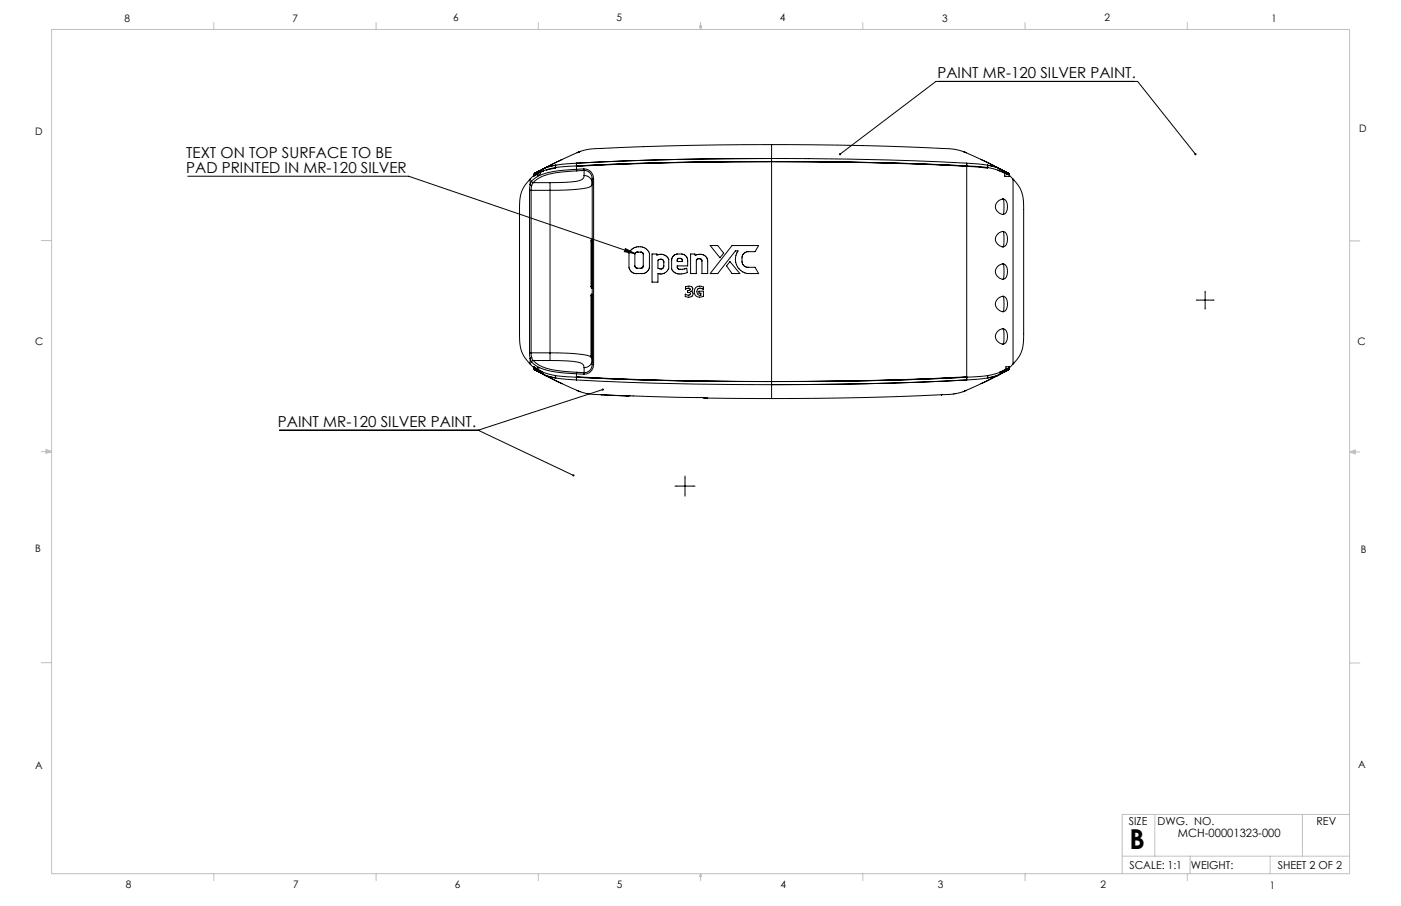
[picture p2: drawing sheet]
<svg xmlns="http://www.w3.org/2000/svg" width="432mm" height="279mm" viewBox="0 0 432 279" stroke-linecap="round" stroke-linejoin="round" font-family="sans-serif">
<g fill="none" stroke="#000" stroke-width=".31">
<path d="M57.9 54.3h68l69.8 23.9M163.2 58.7h.5M163.2 58.7v50.1M163.4 56.9l.5 .3M163.4 56.9l-.2 1.8M163.4 55.2a10.7 10.7 0 0 0-3.3 9.5v38.2a10.9 10.9 0 0 0 3.3 9.4M163.4 55.2v1.7M163.7 58.7h5.8M163.7 58.7v50.1M163.8 55.9l.5 .4M163.8 55.9l-.4 1M163.9 57.2l-.2 1.5"/>
<path d="M164.3 56.3l-.4 .9M164.3 56.3h5.2M164.5 54.1l-1.1 1.1M164.6 53.7l-.1 .4M164.8 53.6l-.2 .1M164.9 53.4h.1M164.9 53.4l-.1 .2M164.9 53.4l-.3 .3M164.9 53.6l-.3 .3 .4-.1M164.9 53.6h.1M164.9 53.6l.1 .2M164.9 53.5v.1"/>
<path d="M164.9 53.5l-.1 .1M165 53.3l-.1 .1M165 53.3l-.1 .2M165.3 53.4l.1 .2M165.3 53.4l-.4 .2M165.3 53.3l-.4 .2M165.3 53.3v.1M165.3 53.3h.1M165.3 53.4l.2 .2M165.3 53.4h.1M165.4 53.2l-.1 .1M165.4 53.1l-.1 .2"/>
<path d="M165.4 53.1l-.4 .2M165.4 53.6l-.4 .2M165.4 53.6h.1M165.5 53.6h-.1M165.5 53.6h.1M165.5 53.2l.2 .2M165.5 53.2l-.2 .2M165.5 53.2h.1M165.5 53.2h-.1M165.6 53.2l.1 .2M165.6 53.2h-.1M165.6 53.2h.1"/>
<path d="M165.6 53.1h.1M165.6 53.1l-.2 .1M165.6 53.1v.1M165.7 53.1l.2 .1M165.7 53.1l-.1 .1M165.7 53.2h.1M165.7 53.1h.1M165.7 53.1v.1M165.7 53.4l-.2 .2M165.7 53.4v.1M165.8 53.4h.1M165.7 53.4h.1"/>
<path d="M165.8 53.4l-.3 .2M165.8 53.4l-.1 .1M165.8 53.4h-.1M165.9 53.1v.1M165.9 53.1h.1M165.9 53.1l-.2 .1M165.9 53.2h.1M165.9 53.3h.1M165.9 53.2v.1M165.9 53.3l-.2 .1M166 53.1v.1M166 53.1l-.1 .1"/>
<path d="M166 53.1h-.1M166 53.1h.1M166 53l-.1 .1M166 53.2l-.1 .1M166 53.2h-.1M166 52.9h.1M166 52.9l-.3 .2M166 53.3l-.2 .1M166 53.3h-.1M166 53.3h.1M166 53.2h.1M166.1 52.8l-.1 .1"/>
<path d="M166.1 52.8l-.7 .3M167.5 52.6l-1 .5v.5l-.9 .6v-.6l-1.1 .8v-.3M167.5 52.6l-1.5 .7M168.3 51.7h.1M168.3 51.7l-2.3 1.3M168.4 51.6l-2.3 1.2M168.4 51.6l-.1 .1M168.4 51.6l-3.5 1.8M168.5 52.3l-1 .3M168.5 51.6l-.2 .1M169.5 56.3v2.4M169.5 58.7v50.1"/>
<path d="M171.3 51.7v.2l-2.8 .4M171.3 51.7l-2.8 .6M171.3 50.9l-3 .8M171.3 50.9v.8M171.3 50.9l-2.8 .7M173.3 49.2l-6.5 3.2M177.7 51.2h.1M177.7 52.2a33 33 0 0 0-11.7 2l-2.2 1.7M177.7 52.2l.1 .5M177.7 51.2l-6.4 .5M177.7 51.2v1M177.7 50.3v.9"/>
<path d="M177.7 50.3l-6.4 .6M177.8 52.7a25.1 25.1 0 0 0-12.2 2.5l-1.3 1.1M178.6 46.8l-.8 .3M178.7 46.8l-10.2 4.8M178.7 46.8h-.2M178.7 46.8h-.1M178.7 46.8h.1M178.7 46.7l-.1 .1M179.9 52.1a2.88 2.88 0 0 1 3.1 3M179.9 52.1l-2.2 .1M179.9 52.1l.1 .5M180 54.1v.4a2.38 2.38 0 0 1-2.6 1.4l-7.9 .4"/>
<path d="M180 52.6a2.39 2.39 0 0 1 2.5 2.5M180 54.1a2.17 2.17 0 0 1 2.1 1.1 2.17 2.17 0 0 1-.1 2.3 25.9 25.9 0 0 1-10.1 1.2h-2.4M180 52.6l-2.2 .1M180 52.6v1.5M182.5 55.1h.5M182.5 55.1v57.3M183 55.1v57.3M237.4 49.8l-33.6 .4-26.1 1M237.4 49.8l-32 .4-27.7 1M237.4 49.8l-33.6 .4-26.1 1.1M237.4 49.8h.8M237.8 48.9l-36.3 .4-23.8 1"/>
<path d="M237.8 48.9h-3.8a1130.3 1130.3 0 0 0-56.3 1.4M237.8 48.9v69.7M237.8 48.9a1197.5 1197.5 0 0 1 60.1 1.4M237.8 44.6a905.3 905.3 0 0 0-56 1.4l-3.1 .8M237.8 44.6v4.3M237.8 44.6a909 909 0 0 1 56.3 1.4l2.8 .8M238.2 49.8l33.6 .4 26.1 1M238.2 49.8a781 781 0 0 1 66.2 2.1v-.2M238.2 49.8l31.9 .4 27.8 1M296.9 46.8h.1M296.9 46.8l10.3 4.8M296.9 46.8l.9 .3"/>
<path d="M297.9 50.3l.1 .9M297.9 50.3l6.4 .6M297.9 51.2l6.5 .5M297.9 51.2v65.1M298 51.2h-.1M302.3 49.2l6.5 3.2M304.3 50.9l2.9 .7M304.3 50.9l.1 .8M304.3 50.9l3.1 .8M304.4 51.7l3.3 .8M307.2 51.6l.2 .1M307.2 51.6h.1"/>
<path d="M307.2 51.6l2.3 1.2M307.2 51.6l3.5 1.8M307.4 51.7h.1M307.4 51.7l2.2 1.3M307.7 52.5l2 .9-.1 .9 1.4 .2 .1-.4M307.7 52.5l1.9 .8M309.5 52.8l.1 .1M309.5 52.8l.7 .3M309.6 53.3h.1M309.6 53.3l.2 .1M309.6 52.9h.1M309.6 52.9l.3 .2"/>
<path d="M309.6 53l.2 .1M309.7 53.2v.1M309.7 53.3l.1 .1M309.7 53.3h.1M309.7 53.3l.2 .1M309.8 53.1l-.1 .1M309.8 53.1l.1 .1M309.8 53.4l.3 .2M309.8 53.4h.1M309.9 53.4h.1M309.9 53.4h-.1M309.9 53.5l.2 .1"/>
<path d="M309.9 53.4l.2 .2M309.9 53.4v.1M309.9 53.1v.1M309.9 53.1h.1M309.9 53.1l.2 .1M309.9 53.2h.1M309.9 53.1l-.2 .1M310.1 53.1l.1 .1M310.1 53.1h-.2M310.1 53.1v.1M310.1 53.2h.1M310.1 53.2l-.2 .2"/>
<path d="M310.1 53.6h.1M310.1 53.2l.2 .2M310.2 53.6h.1M310.2 53.6l.4 .2M310.2 53.1l.1 .2M310.2 53.1l.4 .2M310.2 53.2l.1 .1M310.3 53.3h.1M310.3 53.3v.1M310.3 53.4l-.2 .2M310.3 53.4h.1M310.4 53.3l.3 .2"/>
<path d="M310.4 53.3v.1M310.4 53.4l-.2 .2M310.4 53.4l.3 .2M310.6 53.3l.1 .1M310.6 53.3l.1 .2M310.7 53.6l.3 .3-.4-.1M310.7 53.6h.1M310.7 53.6l-.1 .2M310.7 53.5v.1M310.7 53.5l.3 .2M310.7 53.4l.1 .2M310.7 53.4l.3 .3"/>
<path d="M310.7 53.4h.1M311 53.7l.1 .4M311.1 54.1l1.1 1.1M312.2 55.2a10.9 10.9 0 0 1 3.3 9.5v38.2a10.9 10.9 0 0 1-3.3 9.4M312.2 55.2v57.1M368.4 47.6l-17.8-22.5h-62.1l-29.6 22.5M182.2 74.3v14.1M182.3 73.8h.2v.5h-.3zM192.8 76.7l2.9 1.5-3.3-.6zM194.4 77.2a3.5 3.5 0 0 1 5.8 .9v4.3a2.49 2.49 0 0 1-3.2 2 2.48 2.48 0 0 1-3.1-2v-4.3zM195.9 78l.4-.3h1.4l.5 .5 .1 3.9-.5 .6h-1.6l-.5-.5v-3.9zM201 78.3h1.5v.4a2.72 2.72 0 0 1 3.6 1.2v2.8a2.62 2.62 0 0 1-3.3 1.7v2.6h-1.8z"/>
<path d="M207.5 78.9a2.77 2.77 0 0 1 4.4 1v2.1h-3.2l.1 .7 .5 .3 2.3-.3 .2 1.4a3.5 3.5 0 0 1-4.8-1.2v-2.9zM208.9 79.9a.85 .85 0 0 1 1.4 .3v.5h-1.6zM212.8 78.3h1.4l.1 .5a2.44 2.44 0 0 1 3.8 1.7v3.9h-1.8v-3.9a.89 .89 0 0 0-.8-.7 .89 .89 0 0 0-.9 .6v4h-1.8zM218.9 75.7h2.3l1.8 2.4-1.1 1.4zM225.6 75.7h8.2l-1.1 1.9h-1.2a2.13 2.13 0 0 0-2.8 1.9v1.2a1.83 1.83 0 0 0 1.9 1.7h2.1l1.1 2h-2a4.5 4.5 0 0 1-4.5-2.1 4.5 4.5 0 0 1 .2-4.9h-.8l-5.5 7h-2.3zM309.1 71.4a2.38 2.38 0 0 0-2.3 2.4 2.38 2.38 0 0 0 2.3 2.3M309.1 61.4a2.38 2.38 0 0 0-2.3 2.4 2.38 2.38 0 0 0 2.3 2.3M309.1 76.1h.1M309.1 66.1h.1M309.1 71.4h.1M309.1 61.4h.1M309.2 71.4a2.09 2.09 0 0 1 1.3 2.6 1.88 1.88 0 0 1-1.3 2.1"/>
<path d="M309.2 61.4a2.09 2.09 0 0 1 1.3 2.6 1.88 1.88 0 0 1-1.3 2.1M309.2 61.4l.2 2.4-.2 2.3M309.2 71.4l.2 2.4-.2 2.3M182.1 91.2v18.6M182.2 88.4h.3v.5l-.3-.1zM182.2 90.7h.3v.5h-.4zM202.8 80.3a1 1 0 0 1 1.2-.4 1 1 0 0 1 .6 1.1l-.2 1.5a1.14 1.14 0 0 1-1.6 .2zM211.3 88.4a1.56 1.56 0 0 1 2.2 .7l-.2 .5-.4 .3a.9 .9 0 0 1 .7 1 .9 .9 0 0 1-1 .7l-1.4-.2 .1-.7a1.13 1.13 0 0 0 1.4 .1 .55 .55 0 0 0-.1-.6 .55 .55 0 0 0-.7 0v-.6l.8-.2a.71 .71 0 0 0-.6-.6 .71 .71 0 0 0-.8 .3zM212.9 89.8v.1M214.4 88.8l.8-.5h.7l.9 .2-.1 .8a1.12 1.12 0 0 0-1.9 .2 1.12 1.12 0 0 0 1.1 1.6l.1-.7h-.6v-.6h1.4v1.6a1.8 1.8 0 0 1-2.4-.2 1.8 1.8 0 0 1 0-2.4zM225 80.7l3 3.7h-2.4l-1.7-2.4zM309.1 91.4a2.38 2.38 0 0 0-2.3 2.4 2.38 2.38 0 0 0 2.3 2.3"/>
<path d="M309.1 81.4a2.38 2.38 0 0 0-2.3 2.4 2.38 2.38 0 0 0 2.3 2.3M309.1 96.1h.1M309.1 86.1h.1M309.1 91.4h.1M309.1 81.4h.1M309.2 91.4a2.09 2.09 0 0 1 1.3 2.6 1.88 1.88 0 0 1-1.3 2.1M309.2 81.4a2.09 2.09 0 0 1 1.3 2.6 1.88 1.88 0 0 1-1.3 2.1M309.2 91.4l.2 2.4-.2 2.3M309.2 81.4l.2 2.4-.2 2.3M368.7 92.6h5.5M371.4 89.8v5.5M163.2 108.8l.2 1.8"/>
<path d="M163.2 108.8h.5M163.4 112.3l1.1 1.1M163.4 110.6l.4 1.1M163.4 110.6v1.7M163.7 108.8l.2 1.5M163.7 108.8h5.8M163.8 111.7l.6 .5a13.9 13.9 0 0 0 8.6 2.7l4.7 .4M163.9 110.3l.4 .9M163.9 110.3l-.5 .3M164.3 111.2a11.6 11.6 0 0 0 7.4 3.1l6.1 .5M164.3 111.2l-.5 .5M164.3 111.2h5.2"/>
<path d="M164.5 113.4h.1M164.6 113.8l.3 .2M164.6 113.8l.1 .2M164.6 113.2l-.1 .2M164.6 113.2l1 .7M164.6 113.2v.6M164.6 113.2l1.1 .7M164.7 114l.3 .2M164.7 114l3.7 1.9M164.9 114l.1 .2M164.9 114l.4 .2M164.9 113.9l.4 .2"/>
<path d="M164.9 113.9h.1M164.9 113.9v.1M165 113.7l.4 .2M165 113.7l-.4-.1 .3 .3M165 113.7l-.1 .2M165 114.2l.4 .2M165.3 114.1h.1M165.3 114.1v.1M165.3 114.2h.1M165.3 114.2l.1 .2M165.3 114.1l.2 .2M165.3 114.2l.1 .1"/>
<path d="M165.4 114.3l.2 .1M165.4 114.4l.7 .3M165.4 113.9l-.1 .2M165.4 113.9h.1M165.5 113.9l.3 .2M165.5 113.9h.1M165.5 113.9l.2 .2M165.5 113.9l-.2 .2M165.5 114.3h.1M165.5 114.3l.1 .1M165.6 114.3l.1 .1M165.6 114.4h.1"/>
<path d="M165.6 113.9h.1M165.6 113.9v-.6h.4v.8M165.6 113.9l.4 .2M165.7 114l.3 .2M165.7 113.9v.1M165.7 114.4h.1M165.7 114.4h.2M165.7 114.4h-.1M165.7 114.4l.3 .2M165.7 114.1h.1M165.7 114.1l-.2 .2M165.7 114.1l-.1 .2"/>
<path d="M165.7 114.1l.2 .1M165.8 114.1h-.1M165.8 114.1l.1 .1M165.8 114.1l.2 .1M165.9 114.4h.1M165.9 114.4l.1 .2M165.9 114.4l.1 .1M165.9 114.3v.1M165.9 114.3l-.2 .1M165.9 114.2v.1M165.9 114.2h.1M165.9 114.2l.1 .1"/>
<path d="M165.9 114.3l.1 .1M165.9 114.3h.1M166 114.4h.1M166 114.5l2.3 1.3M166 114.5h.1M166 114.3h.1M166 114.6h.1M166 114.6l.1 .1M166 114.2l1.1 .5M166 114.3v.1M166 114.1l1.1 .6M166.1 114.7l2.3 1.2"/>
<path d="M166.9 115.2l6.4 3.1M167.1 114.7l4.2 1.2M168.3 115.8h.1M168.3 115.8l.1 .1M168.3 115.8l3 .8M168.3 115.8l.2 .1M168.4 115.9h.1M168.5 115.9l10.2 4.9M168.5 115.9l2.8 .7M169.5 111.2l6.8 .2 2.8 .6a1.43 1.43 0 0 1 .9 1.4M169.5 108.8a41.1 41.1 0 0 1 12.2 1l.5 .3M169.5 108.8v2.4"/>
<path d="M171.3 115.9l6.4 .4M171.3 115.9v.7M171.3 116.6l6.4 .6M177.7 116.3v.9M177.7 116.3l26.1 1 33.6 .4M177.7 116.2l29.7 1.1 30 .4M177.7 115.3l2.2 .1M177.7 116.3l27.8 1.1 31.9 .3M177.7 116.3h.1M177.7 115.3v1M177.7 117.2a1124.7 1124.7 0 0 0 60.1 1.4M177.8 114.8l-.1 .5"/>
<path d="M177.8 114.8l2.2 .1M180 114.9l-.1 .5M180 113.4v1.5M182.1 109.8h.4v.4l-.2 .1M182.1 109.8l.1 .3M182.2 110.1l.1 .2M182.3 110.3a2.29 2.29 0 0 1-2.3 3.1M182.5 112.4a2.44 2.44 0 0 1-2.5 2.5M182.5 112.4h.5M183 112.4a2.93 2.93 0 0 1-3.1 3M237.4 117.7h.8M237.8 118.6v4.3"/>
<path d="M297.9 117.2l-23.8 1-36.3 .4M297.9 117.2a1200.5 1200.5 0 0 1-60.1 1.4M297.9 116.3l-26.1 1-33.6 .4M297.9 116.2l-29.7 1.1-30 .4M297.9 116.3l-26.9 1-32.8 .4M297.9 116.3h.1M298 116.3l-.1 .9M304.3 116.6l-6.4 .6M304.4 115.9l-.1 .7M304.4 115.9l-6.5 .4M307.2 115.9l-2.9 .7M307.2 115.9l-10.3 4.9"/>
<path d="M307.4 115.8h.1M307.4 115.8l-3.1 .8M307.4 115.8l-.2 .1M308.1 114.9l-3.7 1M308.8 115.1l-6.4 3.2M309.1 101.4a2.38 2.38 0 0 0-2.3 2.4 2.38 2.38 0 0 0 2.3 2.3M309.1 106.1h.1M309.1 101.4h.1M309.2 101.4a2.09 2.09 0 0 1 1.3 2.6 1.88 1.88 0 0 1-1.3 2.1M309.2 101.4l.2 2.4-.2 2.3M309.5 114.7l-2.3 1.2M309.5 114.2h.1"/>
<path d="M309.6 114.2l-1.5 .7M309.6 114.2h-.1M309.6 114.6l-.1 .1M309.6 114.5h.1M309.6 114.5l-2.2 1.3M309.7 114.3l.1 .1M309.7 114.3l.2 .1M309.7 114.2h-.1M309.7 114.2h.1M309.7 114.2v.1M309.8 114.4l-.2 .1M309.8 114.1l-.2 .1"/>
<path d="M309.8 114.1h.1M309.9 114.1h.1M309.9 114.1l.2 .2M309.9 114.1l-.2 .1M309.9 114.4h.2M309.9 114.4h.1M309.9 114.4l-.3 .2M309.9 114.4h-.1M310 113.9l-1.9 1M310 113.9l-.5 .3M310.1 114.4h-.2M310.1 114.4h.1"/>
<path d="M310.1 114.3l-.2 .1M310.1 114.3v.1M310.1 113.9l-.2 .2M310.1 113.9h.1M310.1 114.3h.1M310.1 113.9l.2 .2M310.1 113.9l-.3 .2M310.2 113.9h-.1M310.2 113.9l.2 .2M310.2 113.9h.1M310.2 114.4l-.7 .3M310.2 114.3l-.1 .1"/>
<path d="M310.2 114.3h-.1M310.3 114.2l-.1 .1M310.3 114.1l-.2 .2M310.3 114.1v.1M310.3 114.2l-.1 .2M310.3 114.2h.1M310.4 114.2h-.1M310.4 114.1h-.1M310.4 114.1v.1M310.6 114.2l-.4 .2M310.6 113.7l-.4 .2M310.6 113.7l.1 .2"/>
<path d="M310.7 114l-.3 .2M310.7 114l-.1 .2M310.7 113.9h.1M310.7 113.9l-.3 .2M310.7 113.9v.1M310.7 114.1l-.1 .1M310.7 114.1h.1M310.7 114.1l-3.5 1.8 .2-.1M310.8 113.9l-.1 .2M311 113.6l-.4 .1M311 113.6h.1M311 113.6l-.3 .3"/>
<path d="M311 113.8l-.3 .3M311 113.8v-.7h-1v.8M311 113.8l-.3 .2M312.2 112.3l-1.2 1.1M86.1 132.7h61.3M147.4 132.7l29.3 13.9M177.8 120.4l.9 .4M178.6 120.7l.1 .1M178.7 120.8h.1M178.7 120.8l3 .7 3.6 .2M185.3 121.7l7.9 .4M185.3 121.7h.1"/>
<path d="M185.3 121.8l7.9 .3M185.8 120.1l-38.4 12.6M193.2 122.1h.6M193.2 122.1h.1M193.8 122.1l22.9 .6M193.8 122.1h-.6M216.7 122.7h.1M216.8 122.7h.2M217 122.7l.9 .1M217 122.7l.2 .1M217.7 122.8h.2M217.7 122.8h.1"/>
<path d="M217.9 122.8l19.9 .1M290.1 121.8h.1M290.2 121.7l-22.7 .9-29.7 .3M290.3 121.7l-.2 .1M290.3 121.7h-.1M296.9 120.8a19.6 19.6 0 0 1-6.6 .9M296.9 120.8h.1M297 120.7l-.1 .1M297.8 120.4l-.9 .4M208 149.9h6.2M211.1 146.8v6.2"/>
</g>
<g fill="none" stroke="#c0c0c0" stroke-width=".31">
<path d="M15.9 9.1h400.1v260.3h-400.1zM65.9 6.9v2.2M115.9 6.9v2.2M165.9 6.9v2.2M215.6 8h.6l-.3 1.1zM215.7 8l.2 1.1M215.9 6.9v2.2M216 8l-.1 1.1M265.9 6.9v2.2M315.9 6.9v2.2M365.9 6.9v2.2M12.7 74.2h3.2"/>
<path d="M416 74.3h3.1M12.7 139.3h3.2M14.2 139l1.7 .3M14.2 138.7l1.7 .6-1.7 .5zM15.9 139.3l-1.7 .2M416 139.4h3.1M416 139.4l1.7-.6v1.1zM416 139.4l1.7 .2M417.7 139.1l-1.7 .3M12.7 204.4h3.2M416 204.5h3.1M355.9 251.2v12.8"/>
<path d="M401.4 251.2v12.8M416 251.2h-70.1v18.2M65.9 269.4v2.2M115.9 269.4v2.2M165.9 269.4v2.2M215.9 269.4v2.2M215.9 269.4l.3 .9h-.6zM265.9 269.4v2.2M315.9 269.4v2.2M345.9 264h70.1M365.9 269.4v2.2M366.8 264v5.4"/>
<path d="M391.5 264v5.4"/>
</g>
<path d="M192.8 76.7l2.9 1.5-3.3-.6zM185.6 119.9a.34 .34 0 0 0 .1 .6 .34 .34 0 0 0 .4-.5l-.3 .1 .3-.1-.2-.2zM176.5 146.4v.5l.5-.1-.3-.2 .3 .2v-.4zM258.7 47.3l-.1 .5 .3-.2-.3 .2a.34 .34 0 0 0 .5 0 .34 .34 0 0 0 .1-.5 .34 .34 0 0 0-.5 0zM368.2 47.3v.5h.5l-.3-.2 .3 .2v-.5z" fill="#000"/>
<text font-size="8.5" x="348.1" y="261.8">B</text>
<g font-size="4.7">
<text x="288.9" y="24">PAINT MR-120 SILVER PAINT.</text>
<text x="57.4" y="48.8">TEXT ON TOP SURFACE TO BE</text>
<text x="57.4" y="53.3">PAD PRINTED IN MR-120 SILVER</text>
<text x="85.6" y="131.6">PAINT MR-120 SILVER PAINT.</text>
</g>
<text font-size="3.5" x="363" y="258.1">MCH-00001323-000</text>
<g font-size="3.4">
<text x="347.9" y="254.3">SIZE</text>
<text x="356.7" y="254.4">DWG. NO.</text>
<text x="405.7" y="254.5">REV</text>
<text x="348.1" y="267.9">SCALE: 1:1</text>
<text x="367" y="268">WEIGHT:</text>
<text x="393.8" y="267.9">SHEET 2 OF 2</text>
</g>
<g font-size="3.2">
<text x="38.3" y="6.7">8</text>
<text x="90.2" y="6.7">7</text>
<text x="139.7" y="6.5">6</text>
<text x="190" y="6.5">5</text>
<text x="240.4" y="6.5">4</text>
<text x="290.4" y="6.7">3</text>
<text x="340.4" y="6.5">2</text>
<text x="391.9" y="6.7">1</text>
<text x="10.9" y="41.6">D</text>
<text x="418.9" y="40.7">D</text>
<text x="10.9" y="106.3">C</text>
<text x="418.4" y="106.4">C</text>
<text x="10.8" y="170.2">B</text>
<text x="419.4" y="170.6">B</text>
<text x="10.8" y="237.2">A</text>
<text x="418.6" y="236.8">A</text>
<text x="38.8" y="273.8">8</text>
<text x="90.4" y="273.8">7</text>
<text x="140.2" y="273.8">6</text>
<text x="190.1" y="273.9">5</text>
<text x="240.5" y="273.8">4</text>
<text x="289" y="273.9">3</text>
<text x="339.1" y="273.8">2</text>
<text x="391.4" y="274.1">1</text>
</g>
</svg>
